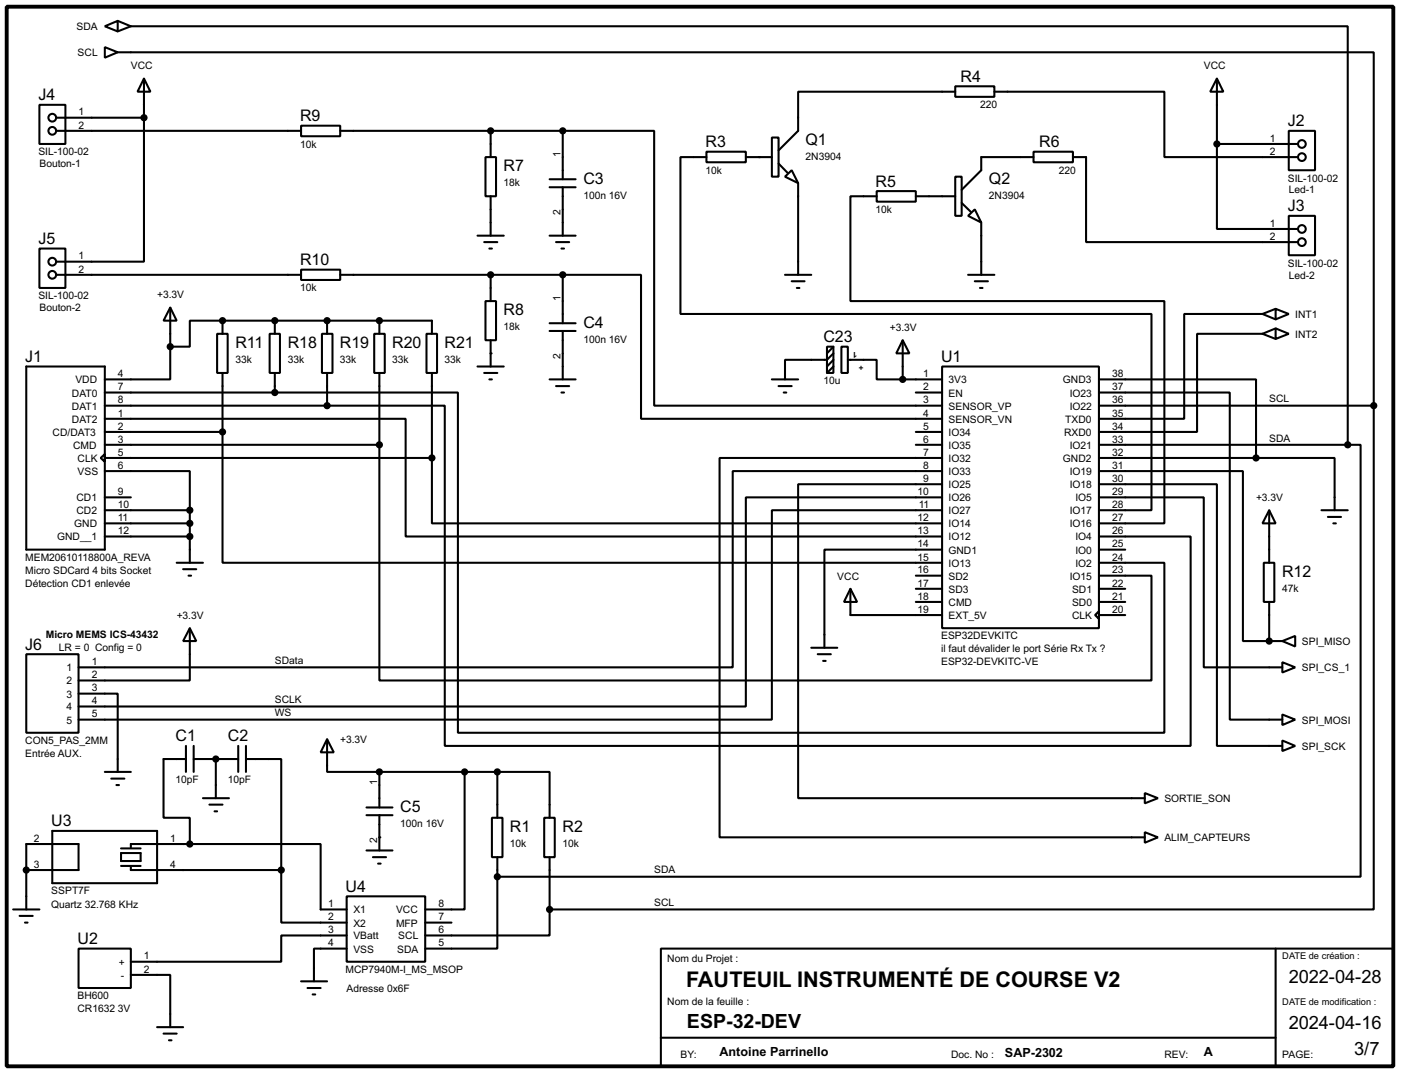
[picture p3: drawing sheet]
<svg xmlns="http://www.w3.org/2000/svg" width="272mm" height="208mm" viewBox="0 0 272 208" stroke-linecap="round" stroke-linejoin="round" font-family="sans-serif">
<g fill="none" stroke="#000" stroke-width=".4">
<path d="M20.4 9.2l2.5 1-2.5 1zM20.4 5.1l2.5-1v2zM22.9 10.2h243.8v68.6M22.9 4.1l2.5 1M25.4 5.1h236.3v81.3M25.4 5.1l-2.5 1M28 15.3l1.2 2.5h-2.5zM28 15.3v7.6M185.5 16.8h7.6v2h-7.6zM185.5 17.8h-30.5v7.6l-3.8 3.8M193.1 17.8h33v12.7h25.9M236.3 15.3l1.2 2.5h-2.5z"/>
<path d="M236.3 15.3v12.7M7.7 20.4h5v7.6h-5zM11 25.4h47.5M11 22.9h17M28 22.9v27.9h-17M58.5 24.4h7.6v2.1h-7.6zM66.1 25.4h43.2M94.3 30.5h2v7.6h-2zM95.3 25.4v5.1M95.3 38.1v7.7M106.7 36.4h5.1M106.7 34.8h5.1"/>
<path d="M109.3 25.4h17.7v53.4h55.9M109.3 25.4v9.4M109.3 36.4v9.4M137.2 29.5h7.6v2h-7.6zM137.2 30.5h-5.1v30.5h91.5v38.1h-10.2M144.8 30.5h5.1M149.9 26.7h1.3v7.6h-1.3zM151.2 31.8l1.7 1.8M152.4 34.3l1.3-1.2 1.3 2.5zM155 35.6v17.8M170.2 37.1h7.6v2.1h-7.6zM170.2 38.1h-5.1v20.4h61v43.1h-12.7"/>
<path d="M177.8 38.1h7.7M185.5 34.3h1.2v7.6h-1.2zM186.7 39.4l1.8 1.8M200.7 29.5h7.6v2h-7.6zM200.7 30.5h-10.2v2.6l-3.8 3.8M208.3 30.5h2.6v16.5h41.1M236.3 28v16.5h15.7M236.3 28h15.7M250.2 25.4h5.1v7.7h-5.1zM7.7 48.3h5v7.6h-5zM11 53.4h47.5M33.1 59.7l1.2 2.6h-2.5z"/>
<path d="M33.1 59.7v7.6M58.5 52.4h7.6v2h-7.6zM66.1 53.4h43.2M92.7 45.8h5.1M94 47h2.6M94.3 58.5h2v7.6h-2zM95 48.3h.5M95.3 53.4v5.1M106.7 45.8h5.1M108 47h2.5M109 48.3h.5M109.3 53.4h15.2v27.9h58.4"/>
<path d="M109.3 53.4v9.4M152.4 53.4h5.1M153.7 54.6h2.5M154.7 55.9h.5M188 41.9l1.3-1.2 1.2 2.5zM188 53.4h5.1M189.3 54.6h2.5M190.3 55.9h.5M190.5 43.2v10.2M247.7 60l2.5 1-2.5 1zM247.7 60l-2.6 1M250.2 41.9h5.1v7.7h-5.1z"/>
<path d="M5.1 71.2h15.3v35.5h-15.3zM20.4 78.8h43.1M20.4 76.2h33M33.1 67.3v6.4h-12.7M42.2 64.8h2v7.6h-2zM43.2 62.3h-6.3v5h-3.8M43.2 62.3v2.5M43.2 72.4v11.5M43.2 62.3h40.7v2.5M52.4 64.8h2v7.6h-2zM53.4 76.2h35.5v66.1h137.2v-33h-12.7M53.4 62.3v2.5"/>
<path d="M53.4 72.4v3.8M62.5 64.8h2.1v7.6h-2.1zM63.5 78.8h22.9v66h144.8v-40.6h-17.8M63.5 62.3v2.5M63.5 72.4v6.4M72.7 64.8h2v7.6h-2zM73.7 62.3v2.5M73.7 72.4v14M82.8 64.8h2.1v7.6h-2.1zM83.9 72.4v16.5M92.7 71.2h5.1M94 72.4h2.6"/>
<path d="M95 73.7h.5M95.3 66.1v5.1M106.7 73.7h5.1M106.7 64.3h5.1M106.7 62.8h5.1M108 75h2.5M109 76.2h.5M109.3 64.3v9.4M149.9 73.7h5.1M151.2 75h2.5M152.2 76.2h.5M160.6 67.3h1.2v5.1h-1.2z"/>
<path d="M161.8 68.6l-1.2 1.3h-8.2v3.8M161.8 71.2l-1.2 1.2M161.8 69.9l-1.2 1.3M161.8 67.3l-1.2 1.3M163.4 67.3h1.2v5.1h-1.2zM164.6 69.9h5.6v3.8h5.1M175.3 66.1l1.3 2.5h-2.6zM175.3 66.1v7.6M175.3 73.7h7.6M177.8 76.2h5.1M182.9 71.2h30.5v50.8h-30.5zM213.4 73.7h30.5v15.2"/>
<path d="M213.4 76.2h25.4v63.5h10.2M213.4 78.8h53.3M245.1 61h-15.2v20.3h-16.5M245.1 64.8h-12.7v19.1h-19M245.1 61l2.6 1M245.1 64.8l2.6 1M247.7 63.8l2.5 1-2.5 1zM247.7 63.8l-2.6 1M266.7 78.8v97.8h-160M19.6 88.9l.8-.7v1.5zM20.4 81.3h58.4v22.9h104.1M20.4 91.5h16.5v7.6"/>
<path d="M20.4 88.9h63.5M20.4 86.4h53.3M20.4 99.1h16.5M20.4 83.9h22.8M20.4 96.6h5M36.9 99.1v10.2M43.2 83.9v25.4h139.7M73.7 86.4v45.7h149.9v-20.3h-10.2M83.9 88.9v12.7h99M177.8 86.4h5.1M177.8 83.9h5.1M182.9 88.9h-43.2v73.7h82.6"/>
<path d="M182.9 94h-27.9v61h67.3M182.9 91.5h-40.6v38.1h-127M182.9 96.6h-38.1v40.6h-129.5M182.9 99.1h-33v40.6h-134.6M213.4 94h22.9v50.8h12.7M213.4 96.6h20.3v33h15.3M213.4 91.5h27.9v33h5.1M213.4 88.9h30.5M213.4 86.4h48.3M243.9 88.9h15.2v10.2M246.4 99.1l1.3 2.5h-2.6zM246.4 99.1v10.2"/>
<path d="M256.6 99.1h5.1M261.7 86.4h2.5v83.8h-167.6M20.4 104.2h16.5M20.4 101.6h16.5M34.3 109.3h5.1M35.6 110.5h2.5M36.6 111.8h.5M165.1 114.3l1.3 2.6h-2.5zM165.1 114.3v5.1h17.8M177.8 116.9h5.1M177.8 111.8h5.1M177.8 114.3h5.1"/>
<path d="M182.9 106.7h-22.8v19.1M212.6 119.4l.8-.7v1.5zM213.4 119.4h5.1M213.4 116.9h5.1M213.4 106.7h5.1M213.4 114.3h5.1M245.4 109.3h2v7.6h-2zM246.4 116.9v7.6M257.8 100.4h2.6M258.9 101.6h.5M5.1 127h10.2v15.3h-10.2zM15.3 134.7h7.6v15.2"/>
<path d="M36.9 122l1.2 2.5h-2.5zM36.9 122v10.1h-21.6M157.5 125.8h5.1M158.8 127h2.5M159.8 128.3h.5M246.4 124.5h2.6M249 138.7l2.5 1-2.5 1.1zM249 128.6l2.5 1-2.5 1zM249 124.5l2.5-1v2zM20.4 149.9h5M21.6 151.2h2.6M22.6 152.4h.5"/>
<path d="M36.1 147.4h-4.3v11.4h5.1v5.1M36.1 144.8v5.1M37.6 144.8v5.1M37.6 147.4h8.7M39.4 155h5.1M40.7 156.2h2.5M41.7 157.5h.5M41.9 147.4v7.6M46.3 144.8v5.1M47.8 147.4h6.8v21.5M47.8 144.8v5.1M63.5 143.5l1.3 2.6h-2.5z"/>
<path d="M63.5 143.5v6.4h10.2M71.2 158.3h5M71.2 156.8h5M73.7 149.9v6.9M73.7 158.3v6.8M73.7 149.9h22.9M90.2 149.9v26.7h-7.6M95.5 158.8h2.1v7.6h-2.1zM96.6 149.9h10.1v8.9M96.6 149.9v8.9M105.7 158.8h2v7.6h-2zM222.3 154l2.5 1-2.5 1z"/>
<path d="M249 143.8l2.5 1-2.5 1zM2.6 176.6h5.1M3.8 177.8h2.6M4.9 179.1h.5M5.1 168.9h10.2v-5h-10.2v12.7M10.2 161.3h20.3v10.2h-20.3zM23.5 165.6h3.8v1.6h-3.8zM23.5 164.7h3.8M23.5 168.1h3.8M25.4 168.3v.6h29.2M36.9 163.9h25.4v12.7h5M36.9 163.9h-11.5v.6"/>
<path d="M54.6 168.9v10.2h12.7M67.3 174h15.3v12.7h-15.3zM71.2 165.1h5M72.4 166.4h2.6M73.4 167.7h.5M82.6 179.1h5.1M96.6 170.2v14h-14M96.6 166.4v3.8M106.7 176.6v5h-24.1M106.7 166.4v10.2M222.3 161.6l2.5 1-2.5 1zM15.3 184.2h10.1v7.6h-10.1z"/>
<path d="M25.4 189.3h7.7v10.1M30.5 199.4h5.1M58.5 190.5h5M59.7 191.8h2.6M60.7 193.1h.5M67.3 181.6h-12.7v5.1h-29.2M67.3 184.2h-6.3v6.3M128.3 184.2h142.2v22.8h-142.2zM247.7 184.2v22.8M31.8 200.7h2.5M32.8 202h.5M128.3 201.5h119.4"/>
<circle cx="10.1" cy="22.9" r=".75"/>
<circle cx="10.1" cy="25.4" r=".75"/>
<circle cx="252.7" cy="28" r=".75"/>
<circle cx="252.7" cy="30.5" r=".75"/>
<circle cx="10.1" cy="53.4" r=".75"/>
<circle cx="10.1" cy="50.8" r=".75"/>
<circle cx="252.7" cy="47" r=".75"/>
<circle cx="252.7" cy="44.5" r=".75"/>
</g>
<g fill="#000">
<circle cx="147.4" cy="30.5" r=".2"/>
<circle cx="43.2" cy="62.3" r=".2"/>
<circle cx="53.4" cy="62.3" r=".2"/>
<circle cx="63.5" cy="62.3" r=".2"/>
<circle cx="73.7" cy="62.3" r=".2"/>
<circle cx="95.3" cy="68.6" r=".2"/>
<circle cx="246.4" cy="124.5" r=".2"/>
<circle cx="41.9" cy="147.4" r=".2"/>
<circle cx="5.1" cy="168.9" r=".2"/>
<circle cx="73.7" cy="162.6" r=".2"/>
</g>
<g fill="#000" stroke="#000" stroke-width=".4">
<circle cx="27.9" cy="22.9" r=".5"/>
<circle cx="95.2" cy="25.4" r=".5"/>
<circle cx="109.2" cy="25.4" r=".5"/>
<circle cx="236.2" cy="28" r=".5"/>
<circle cx="95.2" cy="53.4" r=".5"/>
<circle cx="109.2" cy="53.4" r=".5"/>
<circle cx="33" cy="67.3" r=".5"/>
<circle cx="43.2" cy="62.3" r=".5"/>
<circle cx="53.3" cy="62.3" r=".5"/>
<circle cx="53.3" cy="76.2" r=".5"/>
<circle cx="63.5" cy="78.8" r=".5"/>
<circle cx="63.5" cy="62.3" r=".5"/>
<circle cx="73.6" cy="62.3" r=".5"/>
<circle cx="175.2" cy="73.7" r=".5"/>
<circle cx="266.7" cy="78.8" r=".5"/>
<circle cx="36.8" cy="99.1" r=".5"/>
<circle cx="43.2" cy="83.9" r=".5"/>
<circle cx="73.6" cy="86.4" r=".5"/>
<circle cx="83.8" cy="88.9" r=".5"/>
<circle cx="243.8" cy="88.9" r=".5"/>
<circle cx="261.6" cy="86.4" r=".5"/>
<circle cx="36.8" cy="104.2" r=".5"/>
<circle cx="36.8" cy="101.6" r=".5"/>
<circle cx="246.4" cy="124.5" r=".5"/>
<circle cx="41.9" cy="147.4" r=".5"/>
<circle cx="73.6" cy="149.9" r=".5"/>
<circle cx="90.2" cy="149.9" r=".5"/>
<circle cx="96.5" cy="149.9" r=".5"/>
<circle cx="5.1" cy="168.9" r=".5"/>
<circle cx="36.8" cy="163.9" r=".5"/>
<circle cx="54.6" cy="168.9" r=".5"/>
<circle cx="96.5" cy="170.2" r=".5"/>
<circle cx="106.7" cy="176.6" r=".5"/>
</g>
<path d="M1.3 1.3h269.2v205.7h-269.2z" fill="none" stroke="#000" stroke-width=".75"/>
<text font-size="4.2" x="133.2" y="191.7">FAUTEUIL INSTRUMENTÉ DE COURSE V2</text>
<text font-size="3.8" x="133.4" y="199.5">ESP-32-DEV</text>
<g font-size="3.6">
<text x="250.2" y="190.9">2022-04-28</text>
<text x="250.2" y="199.8">2024-04-16</text>
<text x="262.9" y="204.9">3/7</text>
</g>
<g font-size="3.1">
<text x="186.5" y="15.9">R4</text>
<text x="7.5" y="19.5">J4</text>
<text x="58.3" y="23.5">R9</text>
<text x="137" y="28.6">R3</text>
<text x="156.4" y="28.2">Q1</text>
<text x="201.8" y="28.6">R6</text>
<text x="250" y="24.5">J2</text>
<text x="97.8" y="33.3">R7</text>
<text x="113.3" y="35.8">C3</text>
<text x="192" y="35.8">Q2</text>
<text x="170" y="36.2">R5</text>
<text x="250" y="41">J3</text>
<text x="7.5" y="47.4">J5</text>
<text x="58.3" y="51.5">R10</text>
<text x="97.8" y="61.2">R8</text>
<text x="113.3" y="63.7">C4</text>
<text x="4.9" y="70.3">J1</text>
<text x="45.7" y="67.6">R11</text>
<text x="55.9" y="67.6">R18</text>
<text x="66" y="67.6">R19</text>
<text x="76.2" y="67.6">R20</text>
<text x="86.3" y="67.6">R21</text>
<text x="159.9" y="66.4">C23</text>
<text x="182.7" y="70.3">U1</text>
<text x="248.9" y="112">R12</text>
<text x="4.9" y="126.1">J6</text>
<text x="34.1" y="143.9">C1</text>
<text x="44.3" y="143.9">C2</text>
<text x="10" y="160.4">U3</text>
<text x="77.7" y="157.7">C5</text>
<text x="99" y="161.5">R1</text>
<text x="109.2" y="161.5">R2</text>
<text x="67.1" y="173.1">U4</text>
<text x="15.1" y="183.3">U2</text>
</g>
<g font-size="2.5">
<text x="139.7" y="205.1">Antoine Parrinello</text>
<text x="195.1" y="205.2">SAP-2302</text>
<text x="233.7" y="205.1">A</text>
</g>
<g font-size="2">
<text x="14.9" y="5.9">SDA</text>
<text x="15.1" y="10.9">SCL</text>
<text x="25.4" y="13.5">VCC</text>
<text x="233.7" y="13.5">VCC</text>
<text x="15.3" y="22.4">1</text>
<text x="190.3" y="21">220</text>
<text x="15.3" y="25">2</text>
<text x="58.3" y="28.6">10k</text>
<text x="246.5" y="27.5">1</text>
<text x="7.5" y="30.1">SIL-100-02</text>
<text x="7.7" y="32.5">Bouton-1</text>
<text x="108.8" y="30.5" transform="rotate(-90 108.8 30.5)">1</text>
<text x="137" y="33.7">10k</text>
<text x="156.4" y="31">2N3904</text>
<text x="205.6" y="33.7">220</text>
<text x="246.5" y="30.1">2</text>
<text x="250" y="35.2">SIL-100-02</text>
<text x="97.8" y="36.1">18k</text>
<text x="108.8" y="41.8" transform="rotate(-90 108.8 41.8)">2</text>
<text x="113.3" y="38.6">100n 16V</text>
<text x="170" y="41.3">10k</text>
<text x="192" y="38.6">2N3904</text>
<text x="250.2" y="37.5">Led-1</text>
<text x="246.5" y="44">1</text>
<text x="246.5" y="46.6">2</text>
<text x="15.3" y="50.4">1</text>
<text x="15.3" y="52.9">2</text>
<text x="250" y="51.7">SIL-100-02</text>
<text x="7.5" y="58.1">SIL-100-02</text>
<text x="30.5" y="57.9">+3.3V</text>
<text x="58.3" y="56.5">10k</text>
<text x="108.8" y="58.5" transform="rotate(-90 108.8 58.5)">1</text>
<text x="250.2" y="54.1">Led-2</text>
<text x="7.7" y="60.4">Bouton-2</text>
<text x="97.8" y="64">18k</text>
<text x="172.8" y="64.3">+3.3V</text>
<text x="251.5" y="61.7">INT1</text>
<text x="251.5" y="65.6">INT2</text>
<text x="45.7" y="70.4">33k</text>
<text x="55.9" y="70.4">33k</text>
<text x="66" y="70.4">33k</text>
<text x="76.2" y="70.4">33k</text>
<text x="86.3" y="70.4">33k</text>
<text x="108.8" y="69.7" transform="rotate(-90 108.8 69.7)">2</text>
<text x="113.3" y="66.6">100n 16V</text>
<text x="14" y="77">DAT0</text>
<text x="14.6" y="74.4">VDD</text>
<text x="22.9" y="75.8">7</text>
<text x="22.9" y="73.2">4</text>
<text x="159.9" y="74.6">10u</text>
<text x="179.2" y="73.2">1</text>
<text x="179.2" y="75.8">2</text>
<text x="184.1" y="74.4">3V3</text>
<text x="184.1" y="77">EN</text>
<text x="206.4" y="74.4">GND3</text>
<text x="207.7" y="77">IO23</text>
<text x="215.9" y="73.2">38</text>
<text x="215.9" y="75.8">37</text>
<text x="14" y="79.5">DAT1</text>
<text x="14" y="82.1">DAT2</text>
<text x="22.9" y="83.4">2</text>
<text x="22.9" y="78.3">8</text>
<text x="22.9" y="80.9">1</text>
<text x="179.2" y="83.4">5</text>
<text x="179.2" y="80.9">4</text>
<text x="179.2" y="78.3">3</text>
<text x="184.1" y="82.1">SENSOR_VN</text>
<text x="184.1" y="79.5">SENSOR_VP</text>
<text x="206.8" y="82.1">TXD0</text>
<text x="207.7" y="79.5">IO22</text>
<text x="215.9" y="78.3">36</text>
<text x="215.9" y="83.4">34</text>
<text x="215.9" y="80.9">35</text>
<text x="246.4" y="78.1">SCL</text>
<text x="10.2" y="84.6">CD/DAT3</text>
<text x="14.2" y="87.1">CMD</text>
<text x="15.1" y="89.7">CLK</text>
<text x="22.9" y="88.5">5</text>
<text x="22.9" y="85.9">3</text>
<text x="179.2" y="88.5">7</text>
<text x="179.2" y="85.9">6</text>
<text x="184.1" y="89.7">IO32</text>
<text x="184.1" y="84.6">IO34</text>
<text x="184.1" y="87.1">IO35</text>
<text x="206.4" y="89.7">GND2</text>
<text x="206.6" y="84.6">RXD0</text>
<text x="207.7" y="87.1">IO21</text>
<text x="215.9" y="88.5">32</text>
<text x="215.9" y="85.9">33</text>
<text x="246.4" y="85.7">SDA</text>
<text x="15.1" y="92.2">VSS</text>
<text x="22.9" y="91">6</text>
<text x="179.2" y="93.6">9</text>
<text x="179.2" y="91">8</text>
<text x="184.1" y="94.8">IO25</text>
<text x="184.1" y="92.2">IO33</text>
<text x="207.7" y="94.8">IO18</text>
<text x="207.7" y="92.2">IO19</text>
<text x="215.9" y="93.6">30</text>
<text x="215.9" y="91">31</text>
<text x="14.9" y="97.3">CD1</text>
<text x="14.9" y="99.8">CD2</text>
<text x="22.9" y="96.1">9</text>
<text x="22.9" y="98.6">10</text>
<text x="22.9" y="101.2">11</text>
<text x="178.1" y="101.2">12</text>
<text x="178.1" y="96.1">10</text>
<text x="178.4" y="98.6">11</text>
<text x="184.1" y="97.3">IO26</text>
<text x="184.1" y="99.8">IO27</text>
<text x="207.7" y="99.8">IO17</text>
<text x="208.8" y="97.3">IO5</text>
<text x="215.9" y="101.2">27</text>
<text x="215.9" y="98.6">28</text>
<text x="215.9" y="96.1">29</text>
<text x="243.9" y="97.3">+3.3V</text>
<text x="11.1" y="104.9">GND__1</text>
<text x="14.4" y="102.4">GND</text>
<text x="22.9" y="103.7">12</text>
<text x="178.1" y="106.3">14</text>
<text x="178.1" y="103.7">13</text>
<text x="184.1" y="107.5">GND1</text>
<text x="184.1" y="104.9">IO12</text>
<text x="184.1" y="102.4">IO14</text>
<text x="207.7" y="102.4">IO16</text>
<text x="208.8" y="107.5">IO0</text>
<text x="208.8" y="104.9">IO4</text>
<text x="215.9" y="106.3">25</text>
<text x="215.9" y="103.7">26</text>
<text x="4.9" y="108.9">MEM20610118800A_REVA</text>
<text x="4.9" y="111.4">Micro SDCard 4 bits Socket</text>
<text x="4.9" y="113.9">Détection CD1 enlevée</text>
<text x="162.6" y="112.5">VCC</text>
<text x="178.1" y="108.8">15</text>
<text x="178.1" y="111.3">16</text>
<text x="178.1" y="113.9">17</text>
<text x="184.1" y="110">IO13</text>
<text x="184.1" y="112.5">SD2</text>
<text x="207.7" y="112.5">IO15</text>
<text x="208.8" y="110">IO2</text>
<text x="215.9" y="111.3">23</text>
<text x="215.9" y="108.8">24</text>
<text x="215.9" y="113.9">22</text>
<text x="178.1" y="116.4">18</text>
<text x="178.1" y="119">19</text>
<text x="184.1" y="117.6">CMD</text>
<text x="184.1" y="115.1">SD3</text>
<text x="208.1" y="117.6">SD0</text>
<text x="208.1" y="115.1">SD1</text>
<text x="215.9" y="119">20</text>
<text x="215.9" y="116.4">21</text>
<text x="248.9" y="114.8">47k</text>
<text x="8.9" y="123.9">Micro MEMS ICS-43432</text>
<text x="34.3" y="120.2">+3.3V</text>
<text x="182.7" y="124.1">ESP32DEVKITC</text>
<text x="184.1" y="120.2">EXT_5V</text>
<text x="208.1" y="120.2">CLK</text>
<text x="252.8" y="125.2">SPI_MISO</text>
<text x="11.5" y="126.4">LR = 0 Config = 0</text>
<text x="12.9" y="130.3">1</text>
<text x="17.8" y="129.1">1</text>
<text x="17.8" y="131.7">2</text>
<text x="53.4" y="128.9">SData</text>
<text x="182.7" y="126.6">il faut dévalider le port Série Rx Tx ?</text>
<text x="182.7" y="129.2">ESP32-DEVKITC-VE</text>
<text x="252.8" y="130.3">SPI_CS_1</text>
<text x="12.9" y="132.9">2</text>
<text x="12.9" y="135.4">3</text>
<text x="12.9" y="137.9">4</text>
<text x="17.8" y="134.2">3</text>
<text x="17.8" y="136.7">4</text>
<text x="53.4" y="136.5">SCLK</text>
<text x="12.9" y="140.5">5</text>
<text x="17.8" y="139.3">5</text>
<text x="53.4" y="139.1">WS</text>
<text x="252.8" y="140.5">SPI_MOSI</text>
<text x="4.9" y="144.4">CON5_PAS_2MM</text>
<text x="4.9" y="147">Entrée AUX.</text>
<text x="66.1" y="144.3">+3.3V</text>
<text x="252.8" y="145.6">SPI_SCK</text>
<text x="34.1" y="152">10pF</text>
<text x="44.3" y="152">10pF</text>
<text x="73.2" y="152.4" transform="rotate(-90 73.2 152.4)">1</text>
<text x="226.1" y="155.7">SORTIE_SON</text>
<text x="77.7" y="160.5">100n 16V</text>
<text x="6.5" y="163.4">2</text>
<text x="33.1" y="163.4">1</text>
<text x="73.2" y="163.7" transform="rotate(-90 73.2 163.7)">2</text>
<text x="99" y="164.3">10k</text>
<text x="109.2" y="164.3">10k</text>
<text x="226.1" y="163.3">ALIM_CAPTEURS</text>
<text x="6.5" y="168.5">3</text>
<text x="10" y="173.6">SSPT7F</text>
<text x="33.1" y="168.5">4</text>
<text x="127" y="169.6">SDA</text>
<text x="10" y="176.2">Quartz 32.768 KHz</text>
<text x="63.7" y="176.1">1</text>
<text x="63.7" y="178.7">2</text>
<text x="68.6" y="177.3">X1</text>
<text x="68.6" y="179.9">X2</text>
<text x="76.9" y="177.3">VCC</text>
<text x="76.9" y="179.9">MFP</text>
<text x="85.1" y="176.1">8</text>
<text x="85.1" y="178.7">7</text>
<text x="127" y="175.9">SCL</text>
<text x="63.7" y="181.2">3</text>
<text x="63.7" y="183.7">4</text>
<text x="68.6" y="182.4">VBatt</text>
<text x="68.6" y="184.9">VSS</text>
<text x="77.1" y="184.9">SDA</text>
<text x="77.3" y="182.4">SCL</text>
<text x="85.1" y="181.2">6</text>
<text x="85.1" y="183.7">5</text>
<text x="23" y="187.5">+</text>
<text x="23.5" y="190">-</text>
<text x="28" y="186.3">1</text>
<text x="28" y="188.8">2</text>
<text x="67.1" y="188.9">MCP7940M-I_MS_MSOP</text>
<text x="129.6" y="186.8">Nom du Projet :</text>
<text x="15.1" y="194">BH600</text>
<text x="15.1" y="196.5">CR1632</text>
<text x="22.9" y="196.5">3V</text>
<text x="67.3" y="192.5">Adresse 0x6F</text>
<text x="129.6" y="195.2">Nom de la feuille :</text>
<text x="132.1" y="205.3">BY:</text>
<text x="184.7" y="205.4">Doc. No :</text>
<text x="226.1" y="205.3">REV:</text>
<text x="249" y="205.3">PAGE:</text>
</g>
<g font-size="1.8">
<text x="249" y="186.3">DATE de création :</text>
<text x="249" y="195.2">DATE de modification :</text>
</g>
<g font-size="1.6">
<text x="166.4" y="68.3" transform="rotate(-180 166.4 68.3)">1</text>
<text x="167.7" y="70.9" transform="rotate(-180 167.7 70.9)">+</text>
</g>
</svg>
